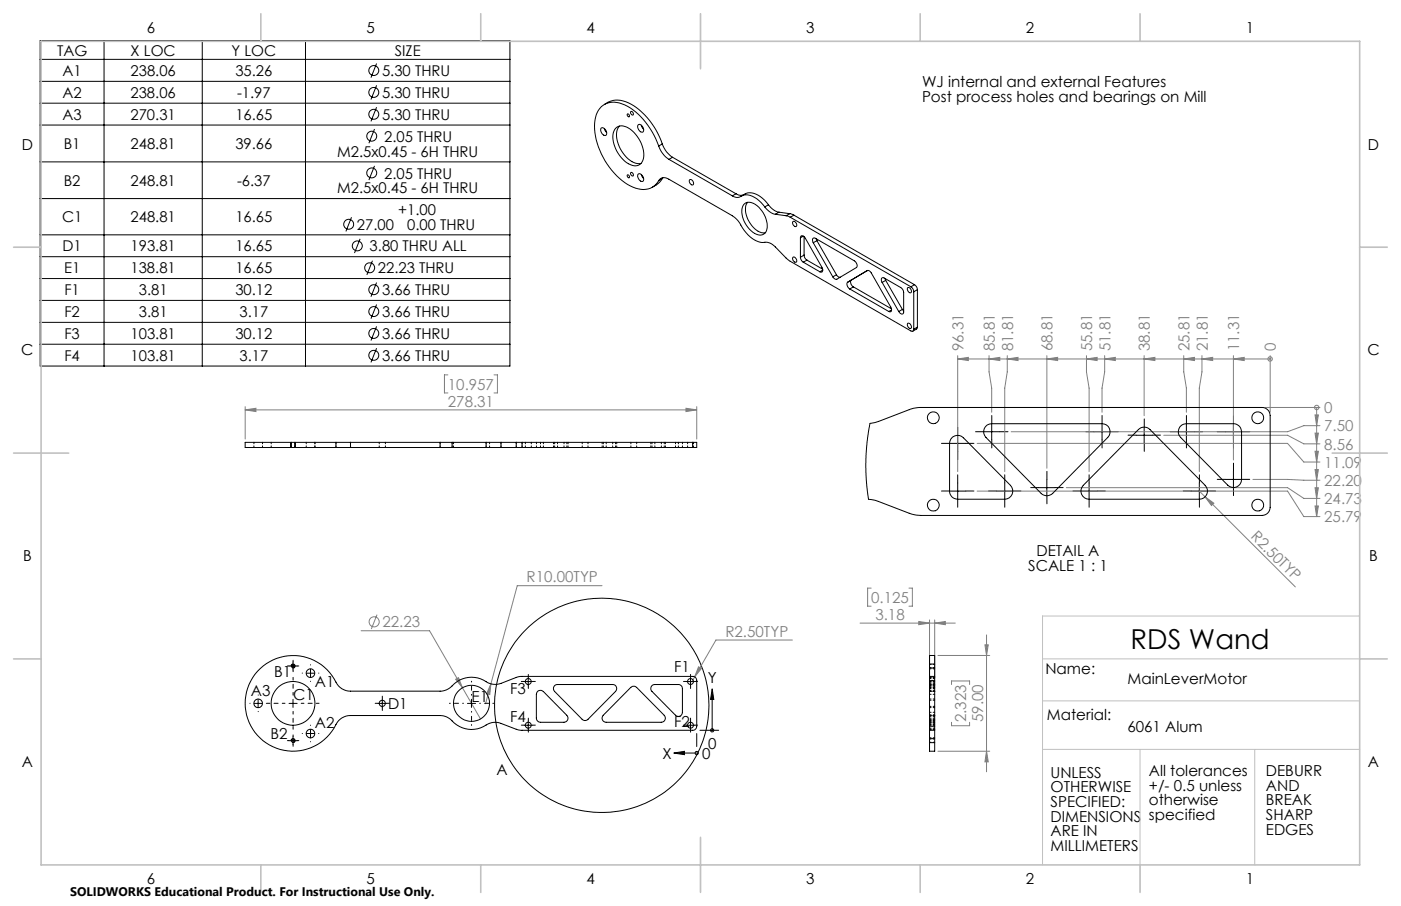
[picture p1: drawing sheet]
<svg xmlns="http://www.w3.org/2000/svg" width="432mm" height="279mm" viewBox="0 0 432 279" stroke-linecap="round" stroke-linejoin="round" font-family="sans-serif">
<g fill="none" stroke="#808080" stroke-width=".31">
<path d="M138 115.6h-1v5.6h1M152.3 115.6h1v5.6h-1M295.2 110.7h96.3M295.2 109.7v35.8M295.2 110.7l3.2-.5v1zM304.8 109.7v5l.8 5v7.4M304.8 110.7l3.4-.5v1zM310.4 109.7v5l-.7 5v25.8M310.4 110.7l3.4-.5v1zM322.7 109.7v34.7M322.7 110.7l3.3-.5v1zM334.9 109.7v5l.8 5v25.8"/>
<path d="M334.9 110.7l3.2-.5v1zM340.5 109.7v5l-.8 5v7.4M340.5 110.7l3.2-.5v1zM352.6 109.7v18.5M352.6 110.7l3.4-.5v1zM364.8 109.7v5l.9 5v7.4M364.8 110.7l3.4-.5v1zM370.5 109.7v5l-.9 5v25.8M370.5 110.7l3.3-.5v1zM380.2 109.7v32.2M380.2 110.7l3.3-.5v1zM391.5 110.7h.1"/>
<path d="M391.5 109.7v17.4M75.6 125.4v10M75.6 126.4h139.1M75.6 126.4l3.3-.5v1zM211.4 125.9l3.3 .5-3.3 .5zM214.7 125.4v10M301.2 136.7h95.6l5 5.8h5M358.7 134.2h38.1l5 2.7h5M390 125.7h16.8M405.3 128h1l-.5 3.3zM405.3 139.2h1l-.5 3.3zM405.3 133.6h1l-.5 3.3z"/>
<path d="M405.8 125.7v33.6M405.8 125.7h.1M406.8 131.3h-5l-5 1.8h-85.2M301.2 151.4h95.6l5 7.9h5M328.6 150.4h68.2l5 3.3h5M369.6 151.4l1.8 1.8M371.4 153.2l2.7 2-.7 .7zM371.4 153.2l27.8 27.8M386.2 147.8l20.6 .3M405.3 156h1l-.5 3.3zM405.3 144.8h1l-.5 3.3zM405.3 150.4h1l-.5 3.3z"/>
<path d="M111.3 194.5h21.1l15.7 27.2M116.2 189.5l-1.8 4.5M185.6 180.6h-26.2l-8.1 30.3M244.2 197.4h-23.5l-7.2 12.4M265.1 192.2h29.3M268.5 181.4h-1.1v5.5h1.1M280.1 181.4h1.1v5.5h-1.1M283.2 191.7l3.3 .5-3.3 .5zM286.5 191.2v17.6M288.1 192.2l3.3-.5v1zM288.1 191.2v17.6M303.6 198.9h1l-.5 3.2z"/>
<path d="M304.1 195.8v42.2M140.4 209.5l.9-.5 1.2 3.1zM151.3 210.9l-.3 3.3-1-.2zM151.3 210.9l-1.7 6.1M215.3 205.6l.9 .6-2.1 2.5zM289.1 202.1h15.9M293.3 211.1v-1.1h5.5v1.1M289.1 231.7h15.9M293.3 222.7v1.1h5.5v-1.1M304.1 231.7l.5 3.2h-1z"/>
<circle cx="391.5" cy="110.7" r=".69"/>
<circle cx="405.8" cy="125.6" r=".68"/>
<circle cx="115.3" cy="191.8" r="1.55"/>
</g>
<g fill="none" stroke="#000" stroke-width=".31">
<path d="M12.4 12.5h144.8v100.4h-144.8zM12.4 18.3h144.8M32.1 12.5v100.4M62.3 12.5v100.4M94.2 12.5v100.4M116.1 19.6l-1.8 4.4M12.4 25.1h144.8M12.4 31.8h144.8M12.4 38.6h144.8M115.4 39.8l-1.7 4.4M116.1 26.3l-1.8 4.4M116.1 33.1l-1.8 4.3"/>
<path d="M194.5 34.4a.59 .59 0 0 1 .6 .4 .59 .59 0 0 1-.2 .7l-.5-.5zM12.4 49.9h144.8M115.4 51.2l-1.7 4.3M194.5 53.2a.62 .62 0 0 1 .6 .4 .62 .62 0 0 1-.2 .7l-.6-.6zM12.4 61.2h144.8M12.4 72.4h144.8M12.4 79.2h144.8M108.3 67l-1.7 4.4M111 73.7l-1.7 4.3M12.4 85.9h144.8M12.4 92.6h144.8M12.4 99.4h144.8"/>
<path d="M114.8 80.4l-1.7 4.4M116.1 87.1l-1.8 4.4M116.1 93.9l-1.8 4.4M12.4 106.2h144.8M116.1 100.6l-1.8 4.4M116.1 107.4l-1.8 4.4M89.7 136.4v1.6M90.9 136.4v1.6M292.7 136.7h4.9M295.2 134.2v5M303.1 133.1h5.1M305.6 130.7v4.9"/>
<path d="M337.1 133.1h5.1M339.7 130.7v4.9M350.2 134.2h4.9M352.6 131.7v5M363.1 133.1h5.1M365.7 130.7v4.9M377.6 133.1h5.1M380.2 130.7v4.9M292.7 151.4h4.9M295.2 148.9v5.1M307.2 151.4h4.9M309.7 148.9v5.1"/>
<path d="M320.1 150.4h5.1M322.7 147.9v5M333.2 151.4h4.9M335.7 148.9v5.1M367.1 151.4h5M369.6 148.9v5.1M377.6 147.8h5.1M380.2 145.3v5.1M78.3 216.9h2.5M79.6 215.7v2.5M89.1 216.9h2.5M89.1 205.4h2.5"/>
<path d="M89.7 205.6a.63 .63 0 0 1 .6-.8 .63 .63 0 0 1 .7 .7 .63 .63 0 0 1-.8 .5M90.3 204.2v2.5M90.3 215.7v2.5M94.4 207.6h2.5M95.7 206.3v2.5M116.6 216.9h2.5M117.8 215.7v2.5M144.1 216.9h2.5M145.3 215.7v2.5M161.6 210.2h2.5M162.8 208.9v2.5M211.6 210.2h2.5"/>
<path d="M212.8 208.9v2.5M219.5 212.4l.5 3.3h-1zM219.5 215.7v9.5M286.5 206h1.6M286.5 204.8h1.6M89.1 228.4h2.5M89.7 228.6a.63 .63 0 0 1 .6-.8 .63 .63 0 0 1 .7 .7 .63 .63 0 0 1-.8 .5M90.3 227.2v2.5M94.4 226.2h2.5M95.7 225v2.5M161.6 223.7h2.5M162.8 222.4v2.5"/>
<path d="M207.6 232.2l3.4-.5v1zM211 232.2h3.7M211.6 223.7h2.5M212.8 222.4v2.5M214.7 226.2v4M215.7 225.2h5.8M286.5 229h1.6M286.5 227.8h1.6"/>
<circle cx="115.2" cy="35.3" r="1.53"/>
<circle cx="115.2" cy="21.7" r="1.53"/>
<circle cx="115.2" cy="28.5" r="1.53"/>
<circle cx="114.6" cy="42" r="1.53"/>
<circle cx="114.6" cy="53.3" r="1.53"/>
<circle cx="107.5" cy="69.2" r="1.53"/>
<circle cx="110.1" cy="75.8" r="1.53"/>
<circle cx="113.9" cy="82.6" r="1.54"/>
<circle cx="115.2" cy="96.1" r="1.53"/>
<circle cx="115.2" cy="89.3" r="1.53"/>
<circle cx="115.2" cy="109.6" r="1.53"/>
<circle cx="115.2" cy="102.8" r="1.53"/>
<circle cx="185.5" cy="217.5" r="33"/>
<circle cx="214.7" cy="232.2" r=".5"/>
<circle cx="219.5" cy="225.2" r=".5"/>
</g>
<g fill="none" stroke="#000" stroke-width=".31" stroke-dasharray="15.2 1.3 1.3 1.3">
<path d="M292.7 136.7h-2.5M295.2 134.2v-2.5M295.2 139.2v2.5M297.7 136.7h2.5M303.2 133.1h-2.5M305.7 130.6v-2.5M305.7 135.6v2.5M308.2 133.1h2.5M337.2 133.1h-2.5M339.7 130.6v-2.5M339.7 135.6v2.5M342.2 133.1h2.5"/>
<path d="M350.2 134.2h-2.5M352.7 131.7v-2.5M352.7 136.7v2.5M355.2 134.2h2.5M363.2 133.1h-2.5M365.7 130.6v-2.5M365.7 135.6v2.5M368.2 133.1h2.5M377.7 133.1h-2.5M380.2 130.6v-2.5M380.2 135.6v2.5M382.7 133.1h2.5"/>
<path d="M292.7 151.4h-2.5M295.2 148.9v-2.5M295.2 153.9v2.5M297.7 151.4h2.5M307.2 151.4h-2.5M309.7 148.9v-2.5M309.7 153.9v2.5M312.2 151.4h2.5M320.2 150.4h-2.5M322.7 147.9v-2.5M322.7 152.9v2.5M325.2 150.4h2.5"/>
<path d="M333.2 151.4h-2.5M335.7 148.9v-2.5M335.7 153.9v2.5M338.2 151.4h2.5M367.2 151.4h-2.5M369.7 148.9v-2.5M369.7 153.9v2.5M372.2 151.4h2.5M377.7 147.8h-2.5M380.2 145.3v-2.5M380.2 150.3v2.5M382.7 147.8h2.5"/>
<path d="M77.1 216.9h-.1M79.6 219.4v.1M79.6 214.4v-.1M82.1 216.9h.1M89.1 205.4h-.5M90.3 206.6v.5M90.3 204.1v-.5M91.6 205.4h.5M93.2 207.6h-.1M95.7 210.1v.1M95.7 205.1v-.1M98.2 207.6h.1"/>
<path d="M116.6 216.9h-1M117.8 218.1v1M117.8 215.6v-.9M119.1 216.9h.9M161.6 210.2h-.9M162.8 211.4v.9M162.8 208.9v-.9M164.1 210.2h.9M211.6 210.2h-.9M212.8 211.4v.9M212.8 208.9v-.9M214.1 210.2h.9"/>
<path d="M89.1 228.4h-.5M90.3 229.6v.6M90.3 227.1v-.5M91.6 228.4h.5M93.2 226.2h-.1M95.7 228.7v.1M95.7 223.7v-.1M98.2 226.2h.1M161.6 223.6h-.9M162.8 224.9v.9M162.8 222.4v-.9M164.1 223.6h.9"/>
<path d="M211.6 223.6h-.9M212.8 224.9v.9M212.8 222.4v-.9M214.1 223.6h.9"/>
</g>
<path d="M419.1 190h-97.8v76.7M321.3 203.2h97.8M321.3 216.1h97.8M321.3 231.1h97.8M351.4 231.1v35.6M386.7 231.1v35.6" fill="none" stroke="#c0c0c0" stroke-width=".31"/>
<g fill="none" stroke="#c0c0c0" stroke-width=".5">
<path d="M12.7 12.7h406.4v254h-406.4zM80.4 4.2v8.5M148.2 4.2v8.5M215.9 4.2v17M283.6 4.2v8.5M351.4 4.2v8.5M4.2 76.2h8.5M419.1 76.2h8.5M4.2 139.7h17M410.6 139.7h17M4.2 203.2h8.5M419.1 203.2h8.5"/>
<path d="M215.9 258.2v17M80.4 266.7v8.5M148.2 266.7v8.5M283.6 266.7v8.5M351.4 266.7v8.5"/>
</g>
<path d="M87.8 216.9h-5.5M90.3 219.4v5.5M90.3 214.4v-5.5M92.8 216.9h5.5" fill="none" stroke="#000" stroke-width=".31" stroke-dasharray="15.2 1.3 1.3 1.3" stroke-dashoffset="14.4"/>
<path d="M142.8 216.9h-4.3M145.3 219.4v4.3M145.3 214.4v-4.3M147.8 216.9h4.3" fill="none" stroke="#000" stroke-width=".31" stroke-dasharray="15.2 1.3 1.3 1.3" stroke-dashoffset="15"/>
<g fill="#808080">
<path d="M371.4 153.2l2.7 2-.7 .7z"/>
<path d="M405.3 128h1l-.5 3.3zM405.3 139.2h1l-.5 3.3zM405.3 156h1l-.5 3.3zM405.3 133.6h1l-.5 3.3zM405.3 144.8h1l-.5 3.3zM405.3 150.4h1l-.5 3.3z"/>
<path d="M380.2 110.7l3.3-.5v1zM370.5 110.7l3.3-.5v1zM364.8 110.7l3.4-.5v1zM352.6 110.7l3.4-.5v1zM340.5 110.7l3.2-.5v1zM334.9 110.7l3.2-.5v1zM322.7 110.7l3.3-.5v1zM304.8 110.7l3.4-.5v1zM310.4 110.7l3.4-.5v1zM295.2 110.7l3.2-.5v1z"/>
<path d="M140.4 209.5l2.1 2.6-1.2-3.1zM151.3 210.9l-1.3 3.1 1 .2zM215.3 205.6l-1.2 3.1 2.1-2.5z"/>
<path d="M303.6 198.9h1l-.5 3.2zM304.1 231.7l.5 3.2h-1z"/>
<path d="M283.2 191.7l3.3 .5-3.3 .5zM288.1 192.2l3.3-.5v1z"/>
<path d="M75.6 126.4l3.3-.5v1zM211.4 125.9l3.3 .5-3.3 .5z"/>
</g>
<path d="M207.6 232.2l3.4-.5v1zM219.5 212.4l.5 3.3h-1z" fill="#000"/>
<g fill="none" stroke="#000" stroke-width=".31">
<path d="M185.3 39.5a1.38 1.38 0 0 1 1.4 .7 1.38 1.38 0 0 1-.2 1.6 1.75 1.75 0 0 1-1.2-2.3zM186.3 39.7l.7 1.2M186.3 32.2a7.4 7.4 0 0 1 9.1 .4 23.2 23.2 0 0 1 8.7 11.8M189.7 39.6a3.6 3.6 0 0 1 5.1 .7 9.5 9.5 0 0 1 3.3 9.2 2.79 2.79 0 0 1-4.4 1 9.6 9.6 0 0 1-4.5-10zM190.9 38.9a5.8 5.8 0 0 0 0 6.3 7.9 7.9 0 0 0 6.1 5.3l.6-.1M193.4 35.1a.45 .45 0 0 1 .6 .3 .45 .45 0 0 1-.3 .6l-.4-.4zM196.7 38.5a1.5 1.5 0 0 1 1.6 2 1.11 1.11 0 0 1-1.7-.9zM197.7 38.6l.7 1.3M193.3 54a.5 .5 0 0 1 .6 .2 .5 .5 0 0 1-.1 .7l-.4-.4zM196.7 53.7a1.5 1.5 0 0 1 1.6 2 1.11 1.11 0 0 1-1.7-.9zM197.7 53.8l.7 1.3M203 55.7a2.13 2.13 0 0 1 3.2-.4l19.5 11.2a10.4 10.4 0 0 1 3.6 4.5 7.2 7.2 0 0 0 7.2 3.7l1.2 .5 .8 .6 4.7 4.6 37.5 21.7a.55 .55 0 0 0 .7 0 .55 .55 0 0 0 .2-.6"/>
<path d="M203 45a21.4 21.4 0 0 0-11.3-13 5.8 5.8 0 0 0-8.3 5.1 22.3 22.3 0 0 0 10 19.8 7.3 7.3 0 0 0 8.2 .5l1.4-1.7M203 45a8 8 0 0 0 3.2 4.1M204.1 55.1l-.8 1.1-2.3 1.5M204.1 44.4a7.7 7.7 0 0 0 3.2 4.1M204.1 55.1l-1.1 .6M204.1 44.4l-1.1 .6M204.3 54.8l-.2 .3M206.2 49.1l19.5 11.3M207.3 48.5l-1.1 .6M207.3 48.5l19.5 11.3M212.5 55.5a.94 .94 0 0 1 1.1 .4 .94 .94 0 0 1-.1 1.1 1.21 1.21 0 0 1-1-1.5zM226.8 59.8l1.4 .5 .9-.2"/>
<path d="M226.8 59.8l-1.1 .6M225.7 60.4a2.54 2.54 0 0 0 3.1-.1 6 6 0 0 1 6.3 2.8l.6 .7M228.5 60.5a4.7 4.7 0 0 1 6.5 .6l1.9 2M229.2 63.1a2.81 2.81 0 0 1 4.1 .3 7.9 7.9 0 0 1 2.9 7.8 2.32 2.32 0 0 1-3.6 .8 7.8 7.8 0 0 1-3.6-8.5zM230.4 62.4a5.8 5.8 0 0 0 .8 6.5 5.2 5.2 0 0 0 4.6 2.9M235.7 63.8a5.4 5.4 0 0 0 3.3 2.3M236.9 63.1a5.3 5.3 0 0 0 3.2 2.3M236.9 63.1l-1.2 .7M239 66.1l3.3 .4M240.1 65.4l-1.1 .7M240.1 65.4l3.3 .5M242.3 66.5l1.3 .5"/>
<path d="M243.4 65.9l1.3 .5M243.4 65.9l-1.1 .6M243.6 67l37.1 21.4M244.4 79.3a1 1 0 0 1 1 .5 1 1 0 0 1-.1 1.1 1.08 1.08 0 0 1-.9-1.6zM244.4 68.3a1 1 0 0 1 1 .5 1 1 0 0 1-.1 1.1 1.08 1.08 0 0 1-.9-1.6zM244.7 66.4l-1.1 .6M244.7 66.4l37.2 21.4M246.7 79.3l.2 .9 .7 .7M246.7 73.3l.3-.6 1 .5 5.3 9.2 .3 1a.51 .51 0 0 1-.3 .5 .51 .51 0 0 1-.6-.1M246.7 73.3v6M247.6 72.8l-.9 .5M247.8 78.7l.3 .9 .6 .6"/>
<path d="M247.8 78.7l-1.1 .6M247.8 73v5.7M250.6 74.9l-.2-1 .2-.4 .4-.1 12.3 7a1.5 1.5 0 0 1 .6 2.1l-6 3.6a1.12 1.12 0 0 1-1.2-.7M250.6 74.9l6.1 10.5M251.6 73.7l.2 .5M251.8 74.2l-1.2 .7M251.8 74.2l6 10.5M247.6 80.9l5.1 2.9M248.7 80.2l4.8 2.8M248.7 80.2l-1.1 .7M253.6 83.3l-.9 .5M257.8 84.7l.4 .6 .7 .2"/>
<path d="M257.8 84.7l-1.1 .7M261.9 89.1l12 7M262.4 86.4a1.53 1.53 0 0 0 .6 2.1M263 88.5l-1.1 .6M263 88.5l11.8 6.7M267.3 83.5a1.06 1.06 0 0 1 1.2 .7l6.2 10.8v.9l-.3 .3-.5-.1M267.4 83.4l-6.1 3.6a1.5 1.5 0 0 0 .6 2.1M271.9 87.1l-.2-1.2 .5-.3 5.4 3.1 .7 .7 .2 .8v6.3l-.5 .4-1-.8M271.9 87.1l5.1 9M272.8 85.9l.2 .6M273 86.5l-1.1 .6M273 86.5l5.1 8.9"/>
<path d="M274.8 95.6l-.9 .5M278.1 95.4l.4 .5M278.1 95.4l-1.1 .7M279.8 88.7a1.03 1.03 0 0 1 .9 .5 1.03 1.03 0 0 1 0 1.1 1.14 1.14 0 0 1-.9-1.6zM279.8 99.7a1.03 1.03 0 0 1 .9 .5 1.03 1.03 0 0 1 0 1.1 1.14 1.14 0 0 1-.9-1.6zM280.7 88.4l.7 .7 .2 .9M281.6 90v11.5M281.9 87.8l.6 .7 .3 .8M281.9 87.8l-1.2 .6M282.8 89.3l-1.2 .7M282.8 89.3v11.6M282.8 100.9l-.3 .6-1.1 .6"/>
<path d="M282.8 100.9l-1.2 .6M103.5 136.4h-27.9v1.6h27.9M103.5 138h4.5M103.5 136.4h4.5M103.5 136.4v1.6M108 138h27.6M108 136.4h27.6M108 136.4v1.6M135.6 138h3.7M135.6 136.4h3.7M135.6 136.4v1.6M139.3 138h10.5"/>
<path d="M139.3 136.4h10.5M139.3 136.4v1.6M149.8 138h4.6M149.8 136.4h4.6M149.8 136.4v1.6M154.4 138h4.7M154.4 136.4h4.7M154.4 136.4v1.6M159.1 138h1.8M159.1 136.4h1.8M159.1 136.4v1.6M160.9 136.4v1.6"/>
<path d="M160.9 138h52.6M160.9 136.4h52.6M213.5 136.4h1.2v1.6h-1.2M213.5 136.4v1.6M268.1 130.6l2.7-.6 9.9-3.8 2.7-.5h105.6a2.53 2.53 0 0 1 2.5 2.5v28.3a2.53 2.53 0 0 1-2.5 2.5h-105.2l-2.7-.4-11.4-4.3-2-.3-.6-5.2-.3-6 .4-6.1zM293.6 134.8a2.52 2.52 0 0 1 3.3 .2l14.5 14.7a2.51 2.51 0 0 1 .6 2.7 2.51 2.51 0 0 1-2.3 1.6h-14.5a2.47 2.47 0 0 1-2.5-2.6v-14.7l.1-.7zM303.7 131.6l.6-.5 1.3-.4h34.1a2.48 2.48 0 0 1 2.3 1.5 2.48 2.48 0 0 1-.6 2.7l-17 17.3a2.51 2.51 0 0 1-3.5 0l-17-17.3a2.5 2.5 0 0 1-.2-3.3zM350.9 132.5a2.51 2.51 0 0 1 3.5 0l17 17.2a2.51 2.51 0 0 1 .6 2.7 2.51 2.51 0 0 1-2.4 1.6h-33.9a2.51 2.51 0 0 1-2.4-1.6 2.51 2.51 0 0 1 .6-2.7zM363.7 131.6l.6-.5 1.4-.4h14.5a2.47 2.47 0 0 1 2.5 2.4v14.7a2.49 2.49 0 0 1-1.6 2.4 2.49 2.49 0 0 1-2.7-.6l-14.5-14.7a2.45 2.45 0 0 1-.2-3.3zM80.2 206.2a14.8 14.8 0 0 1 23.7 4.8l1.5 1.4 1.9 .7h28.3a5.5 5.5 0 0 0 4.4-2.2 8.1 8.1 0 0 1 10.3-.4l1.7 .5 1.8-.1 6.6-2.3h53.1a1.26 1.26 0 0 1 1.2 1.2v14.2a1.26 1.26 0 0 1-1.2 1.2h-53.1l-6-2.1a5.4 5.4 0 0 0-5.4 1 8.5 8.5 0 0 1-10.4-2.5l-1.4-.7-1.6-.2h-27.6a5.3 5.3 0 0 0-5 3.8 14.8 14.8 0 0 1-21.9 3.9 14.8 14.8 0 0 1-.9-22.2zM165.8 213.1l1-.2 .7 .4 7.2 7.3a1.26 1.26 0 0 1 .3 1.4 1.26 1.26 0 0 1-1.2 .7h-7.2a1.33 1.33 0 0 1-1.3-1.2v-7.4zM170.9 211.5l.9-.4h17a1.25 1.25 0 0 1 1.2 .8 1.25 1.25 0 0 1-.3 1.3l-8.5 8.6a1.24 1.24 0 0 1-1.8 0l-8.5-8.6-.3-1z"/>
<path d="M194.4 212a1.32 1.32 0 0 1 1.8 0l8.5 8.6a1.28 1.28 0 0 1 .3 1.4 1.28 1.28 0 0 1-1.2 .7h-17a1.28 1.28 0 0 1-1.1-.7 1.28 1.28 0 0 1 .2-1.4zM200.9 211.5l.9-.4h7.3a1.26 1.26 0 0 1 1.2 1.2v7.4a1.26 1.26 0 0 1-.8 1.1 1.26 1.26 0 0 1-1.3-.2l-7.3-7.4-.3-.6zM286.5 208.6v1.2M286.5 208.6v-6.5h1.6v6.5M286.5 208.6h1.6M286.5 209.8h1.6M286.5 209.8v14.2M288.1 208.6v1.2M288.1 209.8v14.2M286.5 224v1.2M286.5 225.2v6.5h1.6v-6.5M286.5 225.2h1.6"/>
<path d="M286.5 224h1.6M288.1 224v1.2"/>
<circle cx="287.7" cy="128.8" r="1.84"/>
<circle cx="387.7" cy="128.8" r="1.83"/>
<circle cx="287.7" cy="155.8" r="1.84"/>
<circle cx="387.7" cy="155.8" r="1.83"/>
<circle cx="79.6" cy="216.9" r="1.32"/>
<circle cx="90.3" cy="205.4" r=".51"/>
<circle cx="90.3" cy="216.9" r="6.7"/>
<circle cx="95.7" cy="207.6" r="1.32"/>
<circle cx="117.8" cy="216.9" r=".95"/>
<circle cx="145.3" cy="216.9" r="5.6"/>
<circle cx="162.8" cy="210.2" r=".91"/>
<circle cx="212.8" cy="210.2" r=".92"/>
<circle cx="90.3" cy="228.4" r=".5"/>
<circle cx="95.7" cy="226.2" r="1.32"/>
<circle cx="162.8" cy="223.6" r=".9"/>
<circle cx="212.8" cy="223.6" r=".91"/>
</g>
<g fill="none" stroke="#000" stroke-width=".31" stroke-dasharray="1.3 .6" stroke-dashoffset=".8">
<path d="M78.3 136.4v1.6M80.9 138v-1.6M83.6 136.4v1.6M89.8 136.4v1.6M90.8 138v-1.6M94.4 136.4v1.6M97 138v-1.6M97.1 138v-1.6M103.6 136.4v1.6M108 138v-1.6M116.9 136.4v1.6M118.8 138v-1.6"/>
<path d="M135.6 136.4v1.6M139.4 138v-1.6M139.8 136.4v1.6M149.8 136.4v1.6M150.9 138v-1.6M154.4 138v-1.6M159.1 136.4v1.6M160.9 138v-1.6M161.9 136.4v1.6M163.7 138v-1.6M165.3 136.4v1.6M166.6 136.4v1.6"/>
<path d="M167.5 138v-1.6M170.6 136.4v1.6M170.9 136.4v1.6M171.8 138v-1.6M173.8 138v-1.6M174.7 136.4v1.6M175.1 138v-1.6M179.4 138v-1.6M181.2 136.4v1.6M185.6 136.4v1.6M185.9 138v-1.6M186.8 136.4v1.6"/>
<path d="M188.8 136.4v1.6M189.7 138v-1.6M190.1 138v-1.6M194.4 136.4v1.6M196.2 138v-1.6M200.6 136.4v1.6M200.9 136.4v1.6M201.8 138v-1.6M203.8 138v-1.6M204.7 136.4v1.6M205.1 138v-1.6M208.2 138v-1.6"/>
<path d="M209.1 136.4v1.6M210.3 138v-1.6M211.9 136.4v1.6M213.5 136.4v1.6M213.7 138v-1.6M286.5 212.3h1.6M286.5 212h1.6M286.5 213.2h1.6M286.5 208.9h1.6M286.5 210.2h1.6M286.5 213.1h1.6M286.5 210.4h1.6"/>
<path d="M286.5 211.1h1.6M286.5 217.8h1.6M286.5 205.9h1.6M286.5 218.2h1.6M288.1 219.7h-1.6M288.1 211.1h-1.6M288.1 213.2h-1.6M288.1 212h-1.6M288.1 214.1h-1.6M288.1 210.7h-1.6M288.1 211.5h-1.6M288.1 209.2h-1.6"/>
<path d="M288.1 211.6h-1.6M288.1 212.9h-1.6M288.1 211.3h-1.6M288.1 208.8h-1.6M288.1 215.9h-1.6M288.1 210.1h-1.6M288.1 206.3h-1.6M288.1 204.9h-1.6M288.1 215.6h-1.6M286.5 220.5h1.6M286.5 222.7h1.6M286.5 220.6h1.6"/>
<path d="M286.5 221.8h1.6M286.5 221.5h1.6M286.5 223.1h1.6M286.5 222.3h1.6M286.5 224.5h1.6M286.5 220.9h1.6M286.5 222.2h1.6M286.5 222.4h1.6M286.5 224.9h1.6M286.5 223.6h1.6M286.5 227.5h1.6M286.5 228.9h1.6"/>
<path d="M288.1 220.6h-1.6M288.1 221.8h-1.6M288.1 224.9h-1.6M288.1 223.6h-1.6M288.1 223.4h-1.6M288.1 222.7h-1.6M288.1 227.9h-1.6"/>
</g>
<text font-size="8.5" x="348.5" y="200.2">RDS Wand</text>
<g font-size="4.7">
<text x="45.3" y="10.1">6</text>
<text x="113" y="10.1">5</text>
<text x="180.7" y="10.1">4</text>
<text x="248.5" y="10.1">3</text>
<text x="316.2" y="10.1">2</text>
<text x="383.9" y="10.1">1</text>
<text x="284.2" y="26.8">WJ internal and external Features</text>
<text x="284.2" y="31.3">Post process holes and bearings on Mill</text>
<text x="6.7" y="46.1">D</text>
<text x="421.6" y="46.1">D</text>
<text x="6.6" y="109.6">C</text>
<text x="421.5" y="109.6">C</text>
<text x="7.1" y="173.1">B</text>
<text x="319.5" y="171.5">DETAIL A</text>
<text x="422" y="173.1">B</text>
<text x="316.9" y="176">SCALE 1 : 1</text>
<text x="84.5" y="208.8">B1</text>
<text x="207.8" y="207.4">F1</text>
<text x="322.2" y="207.7">Name:</text>
<text x="77.3" y="214.7">A3</text>
<text x="90.3" y="215.8">C1</text>
<text x="97" y="211.8">A1</text>
<text x="157.2" y="214.1">F3</text>
<text x="218.1" y="210.6">Y</text>
<text x="347.5" y="211.1">MainLeverMotor</text>
<text x="119.6" y="218.7">D1</text>
<text x="145.3" y="216.5">E1</text>
<text x="322.7" y="221.9">Material:</text>
<text x="83.4" y="227.9">B2</text>
<text x="97" y="224.4">A2</text>
<text x="157.2" y="222.7">F4</text>
<text x="207.8" y="224.1">F2</text>
<text x="347.5" y="225.9">6061 Alum</text>
<text x="204.2" y="233.9">X</text>
<text x="216.4" y="234">0</text>
<text x="218.2" y="231">0</text>
<text x="6.7" y="236.6">A</text>
<text x="153" y="238.9">A</text>
<text x="323.8" y="239.8">UNLESS</text>
<text x="354.1" y="239.3">All tolerances</text>
<text x="390.2" y="239.4">DEBURR</text>
<text x="421.6" y="236.6">A</text>
<text x="323.8" y="244.3">OTHERWISE</text>
<text x="354.1" y="243.9">+/- 0.5 unless</text>
<text x="390.2" y="243.9">AND</text>
<text x="323.8" y="248.8">SPECIFIED:</text>
<text x="354.1" y="248.4">otherwise</text>
<text x="390.2" y="248.4">BREAK</text>
<text x="323.8" y="253.4">DIMENSIONS</text>
<text x="323.8" y="257.9">ARE IN</text>
<text x="354.1" y="252.9">specified</text>
<text x="390.2" y="252.9">SHARP</text>
<text x="390.2" y="257.5">EDGES</text>
<text x="323.8" y="262.4">MILLIMETERS</text>
<text x="45.3" y="272.6">6</text>
<text x="113" y="272.6">5</text>
<text x="180.7" y="272.6">4</text>
<text x="248.5" y="272.6">3</text>
<text x="316.2" y="272.6">2</text>
<text x="383.9" y="272.6">1</text>
</g>
<g font-size="4.7" fill="#808080">
<text x="296.9" y="108.4" transform="rotate(-90 296.9 108.4)">96.31</text>
<text x="306.6" y="108.4" transform="rotate(-90 306.6 108.4)">85.81</text>
<text x="312.2" y="108.4" transform="rotate(-90 312.2 108.4)">81.81</text>
<text x="324.4" y="108.4" transform="rotate(-90 324.4 108.4)">68.81</text>
<text x="336.6" y="108.4" transform="rotate(-90 336.6 108.4)">55.81</text>
<text x="342.2" y="108.4" transform="rotate(-90 342.2 108.4)">51.81</text>
<text x="354.4" y="108.4" transform="rotate(-90 354.4 108.4)">38.81</text>
<text x="366.6" y="108.4" transform="rotate(-90 366.6 108.4)">25.81</text>
<text x="372.2" y="108.4" transform="rotate(-90 372.2 108.4)">21.81</text>
<text x="381.9" y="108.4" transform="rotate(-90 381.9 108.4)">11.31</text>
<text x="393.2" y="108.4" transform="rotate(-90 393.2 108.4)">0</text>
<text x="138" y="120.1">10.957</text>
<text x="138" y="125.4">278.31</text>
<text x="408.1" y="127.4">0</text>
<text x="408.1" y="133">7.50</text>
<text x="408.1" y="138.6">8.56</text>
<text x="408.1" y="144.2">11.09</text>
<text x="408.1" y="149.9">22.20</text>
<text x="408.1" y="155.5">24.73</text>
<text x="408.1" y="161.1">25.79</text>
<text x="385.3" y="165.7" transform="rotate(45 385.3 165.7)">R2.50TYP</text>
<text x="162.3" y="179.6">R10.00TYP</text>
<text x="268.5" y="185.9">0.125</text>
<text x="269.8" y="191.1">3.18</text>
<text x="117.9" y="193.5">22.23</text>
<text x="223.6" y="196.3">R2.50TYP</text>
<text x="297.8" y="222.7" transform="rotate(-90 297.8 222.7)">2.323</text>
<text x="303.1" y="222.7" transform="rotate(-90 303.1 222.7)">59.00</text>
</g>
<g font-size="4.6">
<text x="17.6" y="17.1">TAG</text>
<text x="40.3" y="17.1">X LOC</text>
<text x="71.4" y="17.1">Y LOC</text>
<text x="121.7" y="17.1">SIZE</text>
<text x="19.3" y="23.5">A1</text>
<text x="40.2" y="23.5">238.06</text>
<text x="72.5" y="23.5">35.26</text>
<text x="117.7" y="23.5">5.30 THRU</text>
<text x="19.3" y="30.2">A2</text>
<text x="40.2" y="30.2">238.06</text>
<text x="73" y="30.2">-1.97</text>
<text x="117.7" y="30.2">5.30 THRU</text>
<text x="19.3" y="37">A3</text>
<text x="40.2" y="37">270.31</text>
<text x="72.5" y="37">16.65</text>
<text x="117.7" y="37">5.30 THRU</text>
<text x="19.7" y="46">B1</text>
<text x="40.2" y="46">248.81</text>
<text x="72.5" y="46">39.66</text>
<text x="118.4" y="43.7">2.05 THRU</text>
<text x="103.9" y="48.3">M2.5x0.45 - 6H THRU</text>
<text x="19.7" y="57.3">B2</text>
<text x="40.2" y="57.3">248.81</text>
<text x="73.1" y="57.3">-6.37</text>
<text x="103.9" y="59.6">M2.5x0.45 - 6H THRU</text>
<text x="118.4" y="55">2.05 THRU</text>
<text x="19.1" y="68.6">C1</text>
<text x="40.2" y="68.6">248.81</text>
<text x="72.5" y="68.6">16.65</text>
<text x="110" y="70.9">27.00</text>
<text x="122.7" y="66.3">+1.00</text>
<text x="125.5" y="70.9">0.00 THRU</text>
<text x="19.3" y="77.6">D1</text>
<text x="40.2" y="77.6">193.81</text>
<text x="72.5" y="77.6">16.65</text>
<text x="113.9" y="77.6">3.80 THRU ALL</text>
<text x="19.7" y="84.3">E1</text>
<text x="40.2" y="84.3">138.81</text>
<text x="72.5" y="84.3">16.65</text>
<text x="116.5" y="84.3">22.23 THRU</text>
<text x="19.9" y="91">F1</text>
<text x="42.8" y="91">3.81</text>
<text x="72.5" y="91">30.12</text>
<text x="117.7" y="91.1">3.66 THRU</text>
<text x="19.9" y="97.8">F2</text>
<text x="42.8" y="97.8">3.81</text>
<text x="73.8" y="97.8">3.17</text>
<text x="117.7" y="97.8">3.66 THRU</text>
<text x="19.9" y="104.5">F3</text>
<text x="40.2" y="104.5">103.81</text>
<text x="72.5" y="104.5">30.12</text>
<text x="117.7" y="104.5">3.66 THRU</text>
<text x="19.9" y="111.3">F4</text>
<text x="40.2" y="111.3">103.81</text>
<text x="73.8" y="111.3">3.17</text>
<text x="117.7" y="111.3">3.66 THRU</text>
</g>
<text font-size="3.8" x="21.6" y="276.3">SOLIDWORKS Educational Product. For Instructional Use Only.</text>
</svg>
